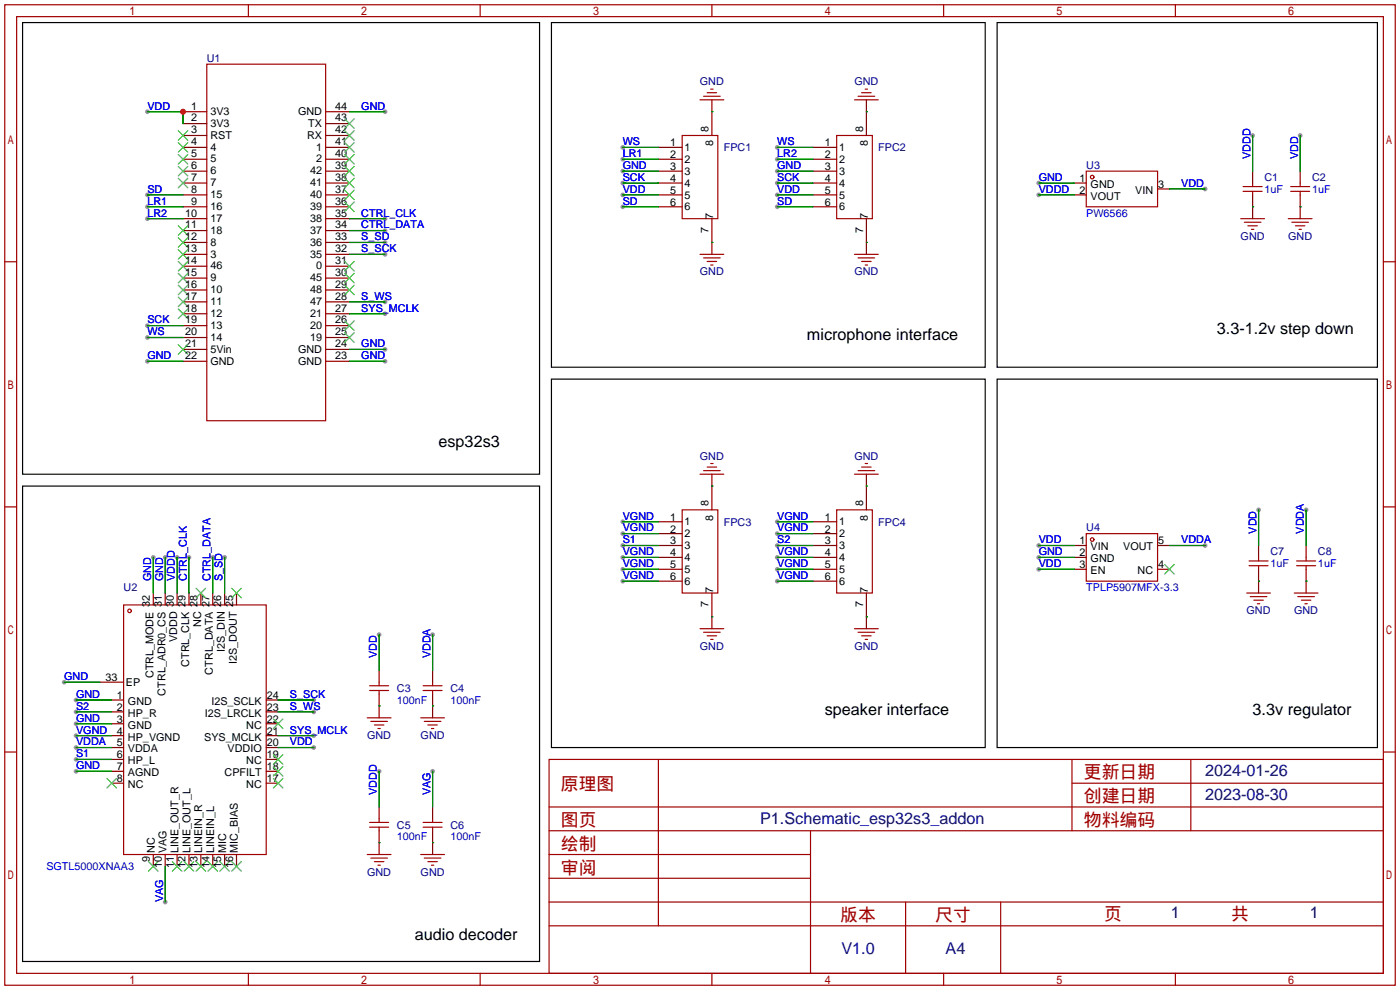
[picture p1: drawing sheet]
<svg xmlns="http://www.w3.org/2000/svg" width="299mm" height="212mm" viewBox="0 0 299 212" stroke-linecap="round" stroke-linejoin="round" font-family="sans-serif">
<g fill="#999">
<circle cx="133.1" cy="31.5" r=".51"/>
<circle cx="133.1" cy="36.6" r=".51"/>
<circle cx="133.1" cy="39.1" r=".51"/>
<circle cx="133.1" cy="41.7" r=".51"/>
<circle cx="133.1" cy="44.2" r=".51"/>
<circle cx="133.1" cy="34" r=".51"/>
<circle cx="166.1" cy="34" r=".51"/>
<circle cx="166.1" cy="31.5" r=".51"/>
<circle cx="166.1" cy="36.6" r=".51"/>
<circle cx="166.1" cy="39.1" r=".51"/>
<circle cx="166.1" cy="41.7" r=".51"/>
<circle cx="166.1" cy="44.2" r=".51"/>
<circle cx="31.5" cy="23.9" r=".51"/>
<circle cx="133.1" cy="116.6" r=".51"/>
<circle cx="166.1" cy="116.6" r=".51"/>
<circle cx="133.1" cy="111.5" r=".51"/>
<circle cx="31.5" cy="41.7" r=".51"/>
<circle cx="31.5" cy="44.2" r=".51"/>
<circle cx="31.5" cy="46.7" r=".51"/>
<circle cx="82.3" cy="77.2" r=".51"/>
<circle cx="82.3" cy="74.7" r=".51"/>
<circle cx="31.5" cy="77.2" r=".51"/>
<circle cx="82.3" cy="23.9" r=".51"/>
<circle cx="257.6" cy="40.4" r=".51"/>
<circle cx="222" cy="41.7" r=".51"/>
<circle cx="222" cy="39.1" r=".51"/>
<circle cx="267.7" cy="29" r=".51"/>
<circle cx="277.9" cy="29" r=".51"/>
<circle cx="67.1" cy="159.8" r=".51"/>
<circle cx="16.3" cy="159.8" r=".51"/>
<circle cx="37.8" cy="119.1" r=".51"/>
<circle cx="32.8" cy="119.1" r=".51"/>
<circle cx="35.3" cy="119.1" r=".51"/>
<circle cx="16.3" cy="164.8" r=".51"/>
<circle cx="16.3" cy="154.7" r=".51"/>
<circle cx="16.3" cy="149.6" r=".51"/>
<circle cx="13.7" cy="145.8" r=".51"/>
<circle cx="67.1" cy="152.1" r=".51"/>
<circle cx="67.1" cy="149.6" r=".51"/>
<circle cx="48" cy="119.1" r=".51"/>
<circle cx="40.4" cy="119.1" r=".51"/>
<circle cx="45.5" cy="119.1" r=".51"/>
<circle cx="16.3" cy="162.3" r=".51"/>
<circle cx="16.3" cy="152.1" r=".51"/>
<circle cx="16.3" cy="157.2" r=".51"/>
<circle cx="35.3" cy="192.8" r=".51"/>
<circle cx="67.1" cy="157.2" r=".51"/>
<circle cx="81" cy="135.6" r=".51"/>
<circle cx="92.5" cy="135.6" r=".51"/>
<circle cx="81" cy="164.8" r=".51"/>
<circle cx="92.5" cy="164.8" r=".51"/>
<circle cx="133.1" cy="114" r=".51"/>
<circle cx="133.1" cy="119.1" r=".51"/>
<circle cx="133.1" cy="121.7" r=".51"/>
<circle cx="133.1" cy="124.2" r=".51"/>
<circle cx="166.1" cy="111.5" r=".51"/>
<circle cx="166.1" cy="114" r=".51"/>
<circle cx="166.1" cy="119.1" r=".51"/>
<circle cx="166.1" cy="121.7" r=".51"/>
<circle cx="166.1" cy="124.2" r=".51"/>
<circle cx="82.3" cy="64.5" r=".51"/>
<circle cx="82.3" cy="67.1" r=".51"/>
<circle cx="82.3" cy="54.4" r=".51"/>
<circle cx="82.3" cy="51.8" r=".51"/>
<circle cx="82.3" cy="49.3" r=".51"/>
<circle cx="82.3" cy="46.7" r=".51"/>
<circle cx="222" cy="116.6" r=".51"/>
<circle cx="222" cy="119.1" r=".51"/>
<circle cx="222" cy="121.7" r=".51"/>
<circle cx="257.6" cy="116.6" r=".51"/>
<circle cx="269" cy="109" r=".51"/>
<circle cx="279.1" cy="109" r=".51"/>
<circle cx="31.5" cy="69.6" r=".51"/>
<circle cx="31.5" cy="72.1" r=".51"/>
</g>
<g fill="none" stroke="#a10000" stroke-width=".25">
<path d="M1 1h297.2v209.6h-297.2zM3.6 3.6h292.1v204.4h-292.1zM44.2 13.7h25.4v76.2h-25.4zM53.1 1v2.6M102.6 1v2.6M151.1 19.8h2.1M151.9 19.1h.5M152.1 1v2.6M184.1 19.8h2.1M184.9 19.1h.5M201.7 1v2.6M251.2 1v2.6"/>
<path d="M145.8 29h7.6v17.7h-7.6zM149.6 21.3h5.1M150.4 20.6h3.5M178.8 29h7.6v17.7h-7.6zM182.6 21.3h5.1M183.4 20.6h3.5M232.2 36.6h15.2v7.6h-15.2zM265.7 39.9h4M267.7 39.1v.8M275.8 39.9h4.1M277.9 39.1v.8M1 55.9h2.6"/>
<path d="M149.6 54.4h5.1M150.4 55.1h3.5M151.1 55.9h2.1M151.9 56.6h.5M182.6 54.4h5.1M183.4 55.1h3.5M184.1 55.9h2.1M184.9 56.6h.5M265.2 46.7h5.1M265.7 40.9h4M265.9 47.5h3.6M266.7 48.3h2"/>
<path d="M267.5 49h.5M267.7 40.9v.8M275.3 46.7h5.1M275.8 40.9h4.1M276.1 47.5h3.6M276.9 48.3h2M277.6 49h.5M277.9 40.9v.8M295.7 55.9h2.5M151.1 99.8h2.1M151.9 99.1h.5M184.1 99.8h2.1"/>
<path d="M184.9 99.1h.5M1 108.3h2.6M145.8 109h7.6v17.7h-7.6zM149.6 101.3h5.1M150.4 100.6h3.5M178.8 109h7.6v17.7h-7.6zM182.6 101.3h5.1M183.4 100.6h3.5M232.2 114h15.2v10.2h-15.2zM267 119.9h4M269 119.1v.8M277.1 119.9h4.1"/>
<path d="M279.1 119.1v.8M295.7 108.3h2.5M26.4 129.3h30.5v53.3h-30.5zM149.6 134.4h5.1M150.4 135.1h3.5M151.1 135.9h2.1M151.9 136.7h.5M182.6 134.4h5.1M183.4 135.1h3.5M184.1 135.9h2.1M184.9 136.7h.5M266.4 126.7h5.1"/>
<path d="M267 120.9h4M267.2 127.5h3.6M268 128.3h2M268.7 129h.5M269 120.9v.8M276.6 126.7h5.1M277.1 120.9h4.1M277.4 127.5h3.5M278.1 128.3h2.1M278.9 129h.5M279.1 120.9v.8M78.5 153.4h5.1"/>
<path d="M79 147.6h4.1M79 146.6h4.1M79.2 154.2h3.6M80 154.9h2M80.8 155.7h.5M81 145.8v.8M81 147.6v.7M89.9 153.4h5.1M90.4 147.6h4.1M90.4 146.6h4.1M90.7 154.2h3.5M91.4 154.9h2.1"/>
<path d="M92.2 155.7h.5M92.5 145.8v.8M92.5 147.6v.7M1 160.7h2.6M79 176.8h4.1M79 175.8h4.1M81 175v.8M81 176.8v.7M90.4 176.8h4.1M90.4 175.8h4.1M92.5 175v.8M92.5 176.8v.7"/>
<path d="M117.3 162.3h178.4v45.7h-178.4zM117.3 177.5h178.4M117.3 172.5h178.4M140.7 162.3v35.6M173.2 177.5v30.5M229.1 162.3v15.2M229.1 167.4h66.6M254.5 162.3v15.2M295.7 160.7h2.5M78.5 182.6h5.1M79.2 183.4h3.6M80 184.2h2"/>
<path d="M80.8 184.9h.5M89.9 182.6h5.1M90.7 183.4h3.5M91.4 184.2h2.1M92.2 184.9h.5M117.3 182.6h55.9M117.3 197.9h178.4M117.3 192.8h178.4M117.3 187.7h55.9M193.5 192.8v15.2M213.9 192.8v15.2M53.1 208v2.6"/>
<path d="M102.6 208v2.6M152.1 208v2.6M201.7 208v2.6M251.2 208v2.6"/>
<circle cx="233.4" cy="37.8" r=".38"/>
<circle cx="233.4" cy="115.3" r=".38"/>
<circle cx="27.7" cy="130.6" r=".38"/>
</g>
<g fill="none" stroke="#870000" stroke-width=".25">
<path d="M39.1 23.9h5.1M39.1 26.4h5.1M39.1 29h5.1M39.1 31.5h5.1M39.1 34h5.1M39.1 36.6h5.1M39.1 39.1h5.1M69.6 23.9h5.1M69.6 26.4h5.1M69.6 29h5.1M69.6 31.5h5.1M69.6 34h5.1"/>
<path d="M69.6 36.6h5.1M69.6 39.1h5.1M140.7 31.5h5.1M140.7 34h5.1M140.7 36.6h5.1M140.7 39.1h5.1M152.1 21.3v7.7M173.7 31.5h5.1M173.7 34h5.1M173.7 36.6h5.1M173.7 39.1h5.1M185.2 21.3v7.7"/>
<path d="M229.6 39.1h2.6M267.7 36.6v2.5M277.9 36.6v2.5M39.1 41.7h5.1M39.1 44.2h5.1M39.1 46.7h5.1M39.1 49.3h5.1M39.1 51.8h5.1M39.1 54.4h5.1M39.1 56.9h5.1M39.1 59.4h5.1M69.6 41.7h5.1"/>
<path d="M69.6 44.2h5.1M69.6 46.7h5.1M69.6 49.3h5.1M69.6 51.8h5.1M69.6 54.4h5.1M69.6 56.9h5.1M69.6 59.4h5.1M140.7 41.7h5.1M140.7 44.2h5.1M152.1 46.7v7.7M173.7 41.7h5.1M173.7 44.2h5.1"/>
<path d="M185.2 46.7v7.7M229.6 41.7h2.6M247.4 40.4h2.5M267.7 41.7v5M277.9 41.7v5M39.1 62h5.1M39.1 64.5h5.1M39.1 67.1h5.1M39.1 69.6h5.1M39.1 72.1h5.1M39.1 74.7h5.1M39.1 77.2h5.1"/>
<path d="M69.6 62h5.1M69.6 64.5h5.1M69.6 67.1h5.1M69.6 69.6h5.1M69.6 72.1h5.1M69.6 74.7h5.1M69.6 77.2h5.1M140.7 111.5h5.1M140.7 114h5.1M140.7 116.6h5.1M140.7 119.1h5.1M152.1 101.3v7.7"/>
<path d="M173.7 111.5h5.1M173.7 114h5.1M173.7 116.6h5.1M173.7 119.1h5.1M185.2 101.3v7.7M229.6 116.6h2.6M229.6 119.1h2.6M247.4 116.6h2.5M269 116.6v2.5M279.1 116.6v2.5M32.8 126.7v2.6M35.3 126.7v2.6"/>
<path d="M37.8 126.7v2.6M40.4 126.7v2.6M42.9 126.7v2.6M45.5 126.7v2.6M48 126.7v2.6M50.5 126.7v2.6M140.7 121.7h5.1M140.7 124.2h5.1M152.1 126.7v7.7M173.7 121.7h5.1M173.7 124.2h5.1M185.2 126.7v7.7"/>
<path d="M229.6 121.7h2.6M247.4 121.7h2.5M269 121.7v5M279.1 121.7v5M21.3 145.8h5.1M23.9 149.6h2.5M23.9 152.1h2.5M23.9 154.7h2.5M23.9 157.2h2.5M23.9 159.8h2.5M56.9 149.6h2.5M56.9 152.1h2.5"/>
<path d="M56.9 154.7h2.5M56.9 157.2h2.5M56.9 159.8h2.5M81 143.3v2.5M81 148.3v5.1M92.5 143.3v2.5M92.5 148.3v5.1M23.9 162.3h2.5M23.9 164.8h2.5M23.9 167.4h2.5M56.9 162.3h2.5M56.9 164.8h2.5"/>
<path d="M56.9 167.4h2.5M81 172.5v2.5M81 177.5v5.1M92.5 172.5v2.5M92.5 177.5v5.1M32.8 182.6v2.6M35.3 182.6v2.6M37.8 182.6v2.6M40.4 182.6v2.6M42.9 182.6v2.6M45.5 182.6v2.6M48 182.6v2.6"/>
<path d="M50.5 182.6v2.6"/>
</g>
<g fill="none" stroke="#3c3" stroke-width=".25">
<path d="M38.1 27.9l2 2.1M38.1 30.5l2 2M38.1 33l2 2.1M38.1 35.6l2 2M38.1 38.1l2 2M40.1 27.9l-2 2.1M40.1 30.5l-2 2M40.1 33l-2 2.1M40.1 35.6l-2 2M40.1 38.1l-2 2M73.7 38.1l2 2M73.7 35.6l2 2"/>
<path d="M73.7 33l2 2.1M73.7 30.5l2 2M73.7 27.9l2 2.1M73.7 25.4l2 2M75.7 25.4l-2 2M75.7 30.5l-2 2M75.7 38.1l-2 2M75.7 35.6l-2 2M75.7 33l-2 2.1M75.7 27.9l-2 2.1M38.1 48.3l2 2M38.1 50.8l2 2"/>
<path d="M38.1 53.3l2 2.1M38.1 55.9l2 2M38.1 58.4l2 2.1M40.1 48.3l-2 2M40.1 50.8l-2 2M40.1 53.3l-2 2.1M40.1 55.9l-2 2M40.1 58.4l-2 2.1M73.7 58.4l2 2.1M73.7 55.9l2 2M73.7 43.2l2 2M73.7 40.6l2 2.1"/>
<path d="M75.7 58.4l-2 2.1M75.7 55.9l-2 2M75.7 43.2l-2 2M75.7 40.6l-2 2.1M38.1 61l2 2M38.1 63.5l2 2M38.1 66l2 2.1M38.1 73.7l2 2M40.1 61l-2 2M40.1 63.5l-2 2M40.1 66l-2 2.1M40.1 73.7l-2 2"/>
<path d="M73.7 71.1l2 2.1M73.7 68.6l2 2M73.7 61l2 2M75.7 71.1l-2 2.1M75.7 68.6l-2 2M75.7 61l-2 2M41.9 125.7l2 2.1M43.9 125.7l-2 2.1M49.5 125.7l2.1 2.1M51.6 125.7l-2.1 2.1M248.9 120.6l2.1 2.1M251 120.6l-2.1 2.1"/>
<path d="M58.4 153.7l2.1 2M60.5 153.7l-2.1 2M22.9 166.4l2 2M24.9 166.4l-2 2M58.4 166.4l2.1 2M58.4 163.8l2.1 2.1M58.4 161.3l2.1 2M60.5 166.4l-2.1 2M60.5 163.8l-2.1 2.1M60.5 161.3l-2.1 2M31.7 184.2l2.1 2M33.8 184.2l-2.1 2"/>
<path d="M36.8 184.2l2.1 2M38.9 184.2l-2.1 2M39.4 184.2l2 2M41.4 184.2l-2 2M41.9 184.2l2 2M43.9 184.2l-2 2M44.4 184.2l2.1 2M46.5 184.2l-2.1 2M47 184.2l2 2M49 184.2l-2 2M49.5 184.2l2.1 2M51.6 184.2l-2.1 2"/>
</g>
<path d="M4.8 4.8h110.5v96.5h-110.5zM117.9 4.8h92.7v73.7h-92.7zM213.1 4.8h81.3v73.7h-81.3zM117.9 81h92.7v78.8h-92.7zM213.1 81h81.3v78.8h-81.3zM4.8 103.9h110.5v101.6h-110.5z" fill="none" stroke="#000" stroke-width=".25"/>
<g fill="none" stroke="#008700" stroke-width=".25">
<path d="M31.5 23.9h7.6v2.5M74.7 23.9h7.6M133.1 31.5h7.6M133.1 36.6h7.6M133.1 39.1h7.6M133.1 34h7.6M152.1 23.9h.1M166.1 31.5h7.6M166.1 36.6h7.6M166.1 39.1h7.6M166.1 34h7.6M185.2 23.9h.1"/>
<path d="M222 39.1h7.6M267.7 29v7.6M277.9 29v7.6M31.5 41.7h7.6M31.5 44.2h7.6M31.5 46.7h7.6M74.7 46.7h7.6M74.7 54.4h7.6M74.7 51.8h7.6M74.7 49.3h7.6M133.1 41.7h7.6M133.1 44.2h7.6"/>
<path d="M152.1 51.8h.1M166.1 41.7h7.6M166.1 44.2h7.6M185.2 51.8h.1M222 41.7h7.6M249.9 40.4h7.7M267.7 44.2h.1M277.9 44.2h.1M31.5 77.2h7.6M31.5 69.6h7.6M31.5 72.1h7.6M74.7 77.2h7.6"/>
<path d="M74.7 74.7h7.6M74.7 64.5h7.6M74.7 67.1h7.6M32.8 119.1v7.6M35.3 119.1v7.6M37.8 119.1v7.6M40.4 119.1v7.6M45.5 119.1v7.6M48 119.1v7.6M133.1 116.6h7.6M133.1 111.5h7.6M133.1 114h7.6"/>
<path d="M133.1 119.1h7.6M152.1 103.9h.1M166.1 116.6h7.6M166.1 111.5h7.6M166.1 114h7.6M166.1 119.1h7.6M185.2 103.9h.1M222 116.6h7.6M222 119.1h7.6M249.9 116.6h7.7M269 109v7.6M279.1 109v7.6"/>
<path d="M81 135.6v7.7M92.5 135.6v7.7M133.1 121.7h7.6M133.1 124.2h7.6M152.1 131.8h.1M166.1 121.7h7.6M166.1 124.2h7.6M185.2 131.8h.1M222 121.7h7.6M269 124.2h.1M279.1 124.2h.1M13.7 145.8h7.6"/>
<path d="M16.3 159.8h7.6M16.3 154.7h7.6M16.3 149.6h7.6M16.3 152.1h7.6M16.3 157.2h7.6M59.4 159.8h7.7M59.4 149.6h7.7M59.4 152.1h7.7M59.4 157.2h7.7M81 150.9h.1M92.5 150.9h.1M16.3 164.8h7.6"/>
<path d="M16.3 162.3h7.6M81 164.8v7.7M92.5 164.8v7.7M35.3 185.2v7.6M81 180.1h.1M92.5 180.1h.1"/>
</g>
<circle cx="39.1" cy="23.9" r=".63" fill="#c00"/>
<g font-size="3.8" fill="#a00000">
<text x="231.6" y="166.4">更新日期</text>
<text x="119.9" y="168.9">原理图</text>
<text x="231.6" y="171.5">创建日期</text>
<text x="119.9" y="176.5">图页</text>
<text x="231.6" y="176.5">物料编码</text>
<text x="119.9" y="181.6">绘制</text>
<text x="119.9" y="186.7">审阅</text>
<text x="179.6" y="196.9">版本</text>
<text x="199.9" y="196.9">尺寸</text>
<text x="236" y="196.6">页</text>
<text x="263.1" y="196.6">共</text>
</g>
<g font-size="3.5">
<text x="260.1" y="71.4">3.3-1.2v step down</text>
<text x="172.5" y="72.7">microphone interface</text>
<text x="93.7" y="95.6">esp32s3</text>
<text x="176.3" y="152.7">speaker interface</text>
<text x="267.7" y="152.7">3.3v regulator</text>
<text x="88.6" y="201">audio decoder</text>
</g>
<g font-size="3.5" fill="#000080">
<text x="257.6" y="165.9">2024-01-26</text>
<text x="257.6" y="171">2023-08-30</text>
<text x="162.5" y="176">P1.Schematic_esp32s3_addon</text>
<text x="250.2" y="196.1">1</text>
<text x="280" y="196.1">1</text>
<text x="179.8" y="204">V1.0</text>
<text x="202.1" y="204">A4</text>
</g>
<g font-size="2.3" fill="#000080">
<text x="44.2" y="13.3">U1</text>
<text x="149.6" y="18.2">GND</text>
<text x="182.6" y="18.2">GND</text>
<text x="154.7" y="32.3">FPC1</text>
<text x="187.7" y="32.3">FPC2</text>
<text x="232.2" y="36.1">U3</text>
<text x="270.3" y="38.7">C1</text>
<text x="280.4" y="38.7">C2</text>
<text x="265.2" y="51.2">GND</text>
<text x="275.3" y="51.2">GND</text>
<text x="149.6" y="58.9">GND</text>
<text x="182.6" y="58.9">GND</text>
<text x="149.6" y="98.2">GND</text>
<text x="182.6" y="98.2">GND</text>
<text x="154.7" y="112.3">FPC3</text>
<text x="187.7" y="112.3">FPC4</text>
<text x="232.2" y="113.6">U4</text>
<text x="271.5" y="118.7">C7</text>
<text x="281.7" y="118.7">C8</text>
<text x="26.4" y="126.3">U2</text>
<text x="266.4" y="131.2">GND</text>
<text x="276.6" y="131.2">GND</text>
<text x="149.6" y="138.9">GND</text>
<text x="182.6" y="138.9">GND</text>
<text x="84.8" y="147.9">C3</text>
<text x="96.3" y="147.9">C4</text>
<text x="78.5" y="157.9">GND</text>
<text x="89.9" y="157.9">GND</text>
<text x="84.8" y="177.1">C5</text>
<text x="96.3" y="177.1">C6</text>
<text x="78.5" y="187.1">GND</text>
<text x="89.9" y="187.1">GND</text>
</g>
<g font-size="2.3" fill="#00f">
<text x="31.5" y="23.4">VDD</text>
<text x="77.2" y="23.4">GND</text>
<text x="133.1" y="31">WS</text>
<text x="133.1" y="33.6">LR1</text>
<text x="166.1" y="33.6">LR2</text>
<text x="166.1" y="31">WS</text>
<text x="267.3" y="34" transform="rotate(-90 267.3 34)">VDDD</text>
<text x="277.4" y="34" transform="rotate(-90 277.4 34)">VDD</text>
<text x="31.5" y="41.2">SD</text>
<text x="133.1" y="36.1">GND</text>
<text x="133.1" y="38.7">SCK</text>
<text x="133.1" y="41.2">VDD</text>
<text x="166.1" y="36.1">GND</text>
<text x="166.1" y="38.7">SCK</text>
<text x="166.1" y="41.2">VDD</text>
<text x="222" y="41.2">VDDD</text>
<text x="222" y="38.7">GND</text>
<text x="252.5" y="39.9">VDD</text>
<text x="270.3" y="41.2">1uF</text>
<text x="280.4" y="41.2">1uF</text>
<text x="31.5" y="43.7">LR1</text>
<text x="31.5" y="46.3">LR2</text>
<text x="77.2" y="46.3">CTRL_CLK</text>
<text x="133.1" y="43.7">SD</text>
<text x="166.1" y="43.7">SD</text>
<text x="232.2" y="46.3">PW6566</text>
<text x="77.2" y="53.9">S_SCK</text>
<text x="77.2" y="51.4">S_SD</text>
<text x="77.2" y="48.8">CTRL_DATA</text>
<text x="77.2" y="64.1">S_WS</text>
<text x="31.5" y="69.1">SCK</text>
<text x="31.5" y="71.7">WS</text>
<text x="77.2" y="66.6">SYS_MCLK</text>
<text x="31.5" y="76.8">GND</text>
<text x="77.2" y="76.8">GND</text>
<text x="77.2" y="74.2">GND</text>
<text x="133.1" y="111">VGND</text>
<text x="133.1" y="113.6">VGND</text>
<text x="166.1" y="111">VGND</text>
<text x="166.1" y="113.6">VGND</text>
<text x="133.1" y="116.1">S1</text>
<text x="133.1" y="118.7">VGND</text>
<text x="166.1" y="116.1">S2</text>
<text x="166.1" y="118.7">VGND</text>
<text x="222" y="116.1">VDD</text>
<text x="222" y="118.7">GND</text>
<text x="252.5" y="116.1">VDDA</text>
<text x="268.5" y="114" transform="rotate(-90 268.5 114)">VDD</text>
<text x="278.7" y="114" transform="rotate(-90 278.7 114)">VDDA</text>
<text x="32.3" y="124.2" transform="rotate(-90 32.3 124.2)">GND</text>
<text x="34.8" y="124.2" transform="rotate(-90 34.8 124.2)">GND</text>
<text x="37.4" y="124.2" transform="rotate(-90 37.4 124.2)">VDDD</text>
<text x="39.9" y="124.2" transform="rotate(-90 39.9 124.2)">CTRL_CLK</text>
<text x="45" y="124.2" transform="rotate(-90 45 124.2)">CTRL_DATA</text>
<text x="47.5" y="124.2" transform="rotate(-90 47.5 124.2)">S_SD</text>
<text x="133.1" y="121.2">VGND</text>
<text x="133.1" y="123.7">VGND</text>
<text x="166.1" y="121.2">VGND</text>
<text x="166.1" y="123.7">VGND</text>
<text x="222" y="121.2">VDD</text>
<text x="271.5" y="121.2">1uF</text>
<text x="281.7" y="121.2">1uF</text>
<text x="232.2" y="126.3">TPLP5907MFX-3.3</text>
<text x="80.6" y="140.7" transform="rotate(-90 80.6 140.7)">VDD</text>
<text x="92" y="140.7" transform="rotate(-90 92 140.7)">VDDA</text>
<text x="13.7" y="145.3">GND</text>
<text x="16.3" y="149.1">GND</text>
<text x="62" y="149.1">S_SCK</text>
<text x="16.3" y="154.2">GND</text>
<text x="16.3" y="151.7">S2</text>
<text x="62" y="151.7">S_WS</text>
<text x="84.8" y="150.4">100nF</text>
<text x="96.3" y="150.4">100nF</text>
<text x="16.3" y="159.3">VDDA</text>
<text x="16.3" y="161.8">S1</text>
<text x="16.3" y="156.8">VGND</text>
<text x="62" y="159.3">VDD</text>
<text x="62" y="156.8">SYS_MCLK</text>
<text x="16.3" y="164.4">GND</text>
<text x="80.6" y="169.9" transform="rotate(-90 80.6 169.9)">VDDD</text>
<text x="92" y="169.9" transform="rotate(-90 92 169.9)">VAG</text>
<text x="84.8" y="179.6">100nF</text>
<text x="96.3" y="179.6">100nF</text>
<text x="9.9" y="186">SGTL5000XNAA3</text>
<text x="34.8" y="192.8" transform="rotate(-90 34.8 192.8)">VAG</text>
</g>
<g font-size="2.3">
<text x="40.9" y="23.4">1</text>
<text x="71.6" y="23.4">44</text>
<text x="40.9" y="26">2</text>
<text x="40.9" y="28.5">3</text>
<text x="45" y="24.6">3V3</text>
<text x="45" y="27.1">3V3</text>
<text x="45" y="29.6">RST</text>
<text x="63.7" y="24.6">GND</text>
<text x="65.6" y="29.6">RX</text>
<text x="65.9" y="27.1">TX</text>
<text x="71.6" y="28.5">42</text>
<text x="71.6" y="26">43</text>
<text x="151.4" y="28.2" transform="rotate(-90 151.4 28.2)">8</text>
<text x="184.4" y="28.2" transform="rotate(-90 184.4 28.2)">8</text>
<text x="40.9" y="31">4</text>
<text x="40.9" y="33.6">5</text>
<text x="45" y="32.2">4</text>
<text x="45" y="34.7">5</text>
<text x="67.5" y="34.7">2</text>
<text x="67.5" y="32.2">1</text>
<text x="71.6" y="33.6">40</text>
<text x="71.6" y="31">41</text>
<text x="143.2" y="31.3">1</text>
<text x="143.2" y="33.8">2</text>
<text x="146.3" y="32.3">1</text>
<text x="146.3" y="34.8">2</text>
<text x="152.4" y="31.2" transform="rotate(-90 152.4 31.2)">8</text>
<text x="176.3" y="31.3">1</text>
<text x="176.3" y="33.8">2</text>
<text x="179.3" y="32.3">1</text>
<text x="179.3" y="34.8">2</text>
<text x="185.5" y="31.2" transform="rotate(-90 185.5 31.2)">8</text>
<text x="40.9" y="36.1">6</text>
<text x="40.9" y="38.7">7</text>
<text x="40.9" y="41.2">8</text>
<text x="45" y="37.3">6</text>
<text x="45" y="39.8">7</text>
<text x="66.3" y="39.8">41</text>
<text x="66.3" y="37.3">42</text>
<text x="71.6" y="41.2">37</text>
<text x="71.6" y="38.7">38</text>
<text x="71.6" y="36.1">39</text>
<text x="143.2" y="36.3">3</text>
<text x="143.2" y="38.9">4</text>
<text x="143.2" y="41.4">5</text>
<text x="146.3" y="37.4">3</text>
<text x="146.3" y="39.9">4</text>
<text x="176.3" y="36.3">3</text>
<text x="176.3" y="38.9">4</text>
<text x="176.3" y="41.4">5</text>
<text x="179.3" y="37.4">3</text>
<text x="179.3" y="39.9">4</text>
<text x="230.7" y="38.9">1</text>
<text x="230.7" y="41.4">2</text>
<text x="233.1" y="40.2">GND</text>
<text x="242.6" y="41.4">VIN</text>
<text x="247.5" y="40.2">3</text>
<text x="39.6" y="46.3">10</text>
<text x="40.9" y="43.7">9</text>
<text x="45" y="42.3">15</text>
<text x="45" y="44.9">16</text>
<text x="45" y="47.4">17</text>
<text x="66.3" y="47.4">38</text>
<text x="66.3" y="44.9">39</text>
<text x="66.3" y="42.3">40</text>
<text x="71.6" y="46.3">35</text>
<text x="71.6" y="43.7">36</text>
<text x="143.2" y="44">6</text>
<text x="146.3" y="42.4">5</text>
<text x="146.3" y="45">6</text>
<text x="152.4" y="46.7" transform="rotate(-90 152.4 46.7)">7</text>
<text x="176.3" y="44">6</text>
<text x="179.3" y="42.4">5</text>
<text x="179.3" y="45">6</text>
<text x="185.5" y="46.7" transform="rotate(-90 185.5 46.7)">7</text>
<text x="233.1" y="42.7">VOUT</text>
<text x="39.6" y="48.8">11</text>
<text x="39.6" y="51.4">12</text>
<text x="39.6" y="53.9">13</text>
<text x="45" y="50">18</text>
<text x="45" y="52.5">8</text>
<text x="66.3" y="52.5">36</text>
<text x="66.3" y="50">37</text>
<text x="71.6" y="53.9">32</text>
<text x="71.6" y="51.4">33</text>
<text x="71.6" y="48.8">34</text>
<text x="151.4" y="49.8" transform="rotate(-90 151.4 49.8)">7</text>
<text x="184.4" y="49.8" transform="rotate(-90 184.4 49.8)">7</text>
<text x="39.6" y="56.4">14</text>
<text x="39.6" y="59">15</text>
<text x="45" y="55">3</text>
<text x="45" y="57.6">46</text>
<text x="66.3" y="55">35</text>
<text x="67.5" y="57.6">0</text>
<text x="71.6" y="59">30</text>
<text x="71.6" y="56.4">31</text>
<text x="39.6" y="61.5">16</text>
<text x="39.6" y="64.1">17</text>
<text x="45" y="60.1">9</text>
<text x="45" y="62.7">10</text>
<text x="45" y="65.2">11</text>
<text x="66.3" y="65.2">47</text>
<text x="66.3" y="62.7">48</text>
<text x="66.3" y="60.1">45</text>
<text x="71.6" y="64.1">28</text>
<text x="71.6" y="61.5">29</text>
<text x="39.6" y="66.6">18</text>
<text x="39.6" y="69.1">19</text>
<text x="39.6" y="71.7">20</text>
<text x="45" y="67.7">12</text>
<text x="45" y="70.3">13</text>
<text x="66.3" y="70.3">20</text>
<text x="66.3" y="67.7">21</text>
<text x="71.6" y="71.7">25</text>
<text x="71.6" y="69.1">26</text>
<text x="71.6" y="66.6">27</text>
<text x="39.6" y="74.2">21</text>
<text x="39.6" y="76.8">22</text>
<text x="45" y="72.8">14</text>
<text x="45" y="75.4">5Vin</text>
<text x="45" y="77.9">GND</text>
<text x="63.7" y="77.9">GND</text>
<text x="63.7" y="75.4">GND</text>
<text x="66.3" y="72.8">19</text>
<text x="71.6" y="76.8">23</text>
<text x="71.6" y="74.2">24</text>
<text x="143.2" y="111.3">1</text>
<text x="143.2" y="113.8">2</text>
<text x="146.3" y="112.3">1</text>
<text x="151.4" y="108.2" transform="rotate(-90 151.4 108.2)">8</text>
<text x="152.4" y="111.2" transform="rotate(-90 152.4 111.2)">8</text>
<text x="176.3" y="111.3">1</text>
<text x="176.3" y="113.8">2</text>
<text x="179.3" y="112.3">1</text>
<text x="184.4" y="108.2" transform="rotate(-90 184.4 108.2)">8</text>
<text x="185.5" y="111.2" transform="rotate(-90 185.5 111.2)">8</text>
<text x="143.2" y="116.4">3</text>
<text x="143.2" y="118.9">4</text>
<text x="146.3" y="114.8">2</text>
<text x="146.3" y="117.4">3</text>
<text x="146.3" y="119.9">4</text>
<text x="176.3" y="116.4">3</text>
<text x="176.3" y="118.9">4</text>
<text x="179.3" y="114.8">2</text>
<text x="179.3" y="117.4">3</text>
<text x="179.3" y="119.9">4</text>
<text x="230.7" y="116.4">1</text>
<text x="230.7" y="118.9">2</text>
<text x="233.1" y="117.6">VIN</text>
<text x="240" y="117.6">VOUT</text>
<text x="247.5" y="116.4">5</text>
<text x="143.2" y="121.4">5</text>
<text x="143.2" y="124">6</text>
<text x="146.3" y="122.5">5</text>
<text x="146.3" y="125">6</text>
<text x="176.3" y="121.4">5</text>
<text x="176.3" y="124">6</text>
<text x="179.3" y="122.5">5</text>
<text x="179.3" y="125">6</text>
<text x="230.7" y="121.4">3</text>
<text x="233.1" y="120.2">GND</text>
<text x="233.1" y="122.7">EN</text>
<text x="243.1" y="122.7">NC</text>
<text x="247.5" y="121.4">4</text>
<text x="32" y="129.6" transform="rotate(-90 32 129.6)">32</text>
<text x="34.6" y="129.6" transform="rotate(-90 34.6 129.6)">31</text>
<text x="37.1" y="129.6" transform="rotate(-90 37.1 129.6)">30</text>
<text x="39.7" y="129.6" transform="rotate(-90 39.7 129.6)">29</text>
<text x="42.2" y="129.6" transform="rotate(-90 42.2 129.6)">28</text>
<text x="44.7" y="129.6" transform="rotate(-90 44.7 129.6)">27</text>
<text x="47.3" y="129.6" transform="rotate(-90 47.3 129.6)">26</text>
<text x="49.8" y="129.6" transform="rotate(-90 49.8 129.6)">25</text>
<text x="151.4" y="129.8" transform="rotate(-90 151.4 129.8)">7</text>
<text x="152.4" y="126.7" transform="rotate(-90 152.4 126.7)">7</text>
<text x="184.4" y="129.8" transform="rotate(-90 184.4 129.8)">7</text>
<text x="185.5" y="126.7" transform="rotate(-90 185.5 126.7)">7</text>
<text x="37.9" y="137.3" transform="rotate(-90 37.9 137.3)">VDDD</text>
<text x="43" y="134" transform="rotate(-90 43 134)">NC</text>
<text x="40.4" y="142.5" transform="rotate(-90 40.4 142.5)">CTRL_CLK</text>
<text x="48.1" y="139.4" transform="rotate(-90 48.1 139.4)">I2S_DIN</text>
<text x="50.6" y="142" transform="rotate(-90 50.6 142)">I2S_DOUT</text>
<text x="22.6" y="145.6">33</text>
<text x="25" y="149.4">1</text>
<text x="26.9" y="146.6">EP</text>
<text x="32.8" y="145" transform="rotate(-90 32.8 145)">CTRL_MODE</text>
<text x="35.4" y="148.7" transform="rotate(-90 35.4 148.7)">CTRL_ADR0_CS</text>
<text x="45.5" y="144.2" transform="rotate(-90 45.5 144.2)">CTRL_DATA</text>
<text x="57" y="149.4">24</text>
<text x="25" y="151.9">2</text>
<text x="25" y="154.5">3</text>
<text x="27.4" y="150.6">GND</text>
<text x="27.4" y="153.2">HP_R</text>
<text x="27.4" y="155.7">GND</text>
<text x="43.8" y="153.2">I2S_LRCLK</text>
<text x="45.2" y="150.6">I2S_SCLK</text>
<text x="52.6" y="155.7">NC</text>
<text x="57" y="154.5">22</text>
<text x="57" y="151.9">23</text>
<text x="25" y="157">4</text>
<text x="25" y="159.5">5</text>
<text x="27.4" y="158.3">HP_VGND</text>
<text x="27.4" y="160.8">VDDA</text>
<text x="43.6" y="158.3">SYS_MCLK</text>
<text x="48.6" y="160.8">VDDIO</text>
<text x="57" y="159.5">20</text>
<text x="57" y="157">21</text>
<text x="25" y="162.1">6</text>
<text x="25" y="164.6">7</text>
<text x="25" y="167.2">8</text>
<text x="27.4" y="163.3">HP_L</text>
<text x="27.4" y="165.9">AGND</text>
<text x="48" y="165.9">CPFILT</text>
<text x="52.6" y="163.3">NC</text>
<text x="57" y="167.2">17</text>
<text x="57" y="164.6">18</text>
<text x="57" y="162.1">19</text>
<text x="27.4" y="168.4">NC</text>
<text x="52.6" y="168.4">NC</text>
<text x="32" y="184.3" transform="rotate(-90 32 184.3)">9</text>
<text x="33.1" y="182.4" transform="rotate(-90 33.1 182.4)">NC</text>
<text x="34.6" y="185.6" transform="rotate(-90 34.6 185.6)">10</text>
<text x="35.6" y="182.4" transform="rotate(-90 35.6 182.4)">VAG</text>
<text x="37.1" y="185.6" transform="rotate(-90 37.1 185.6)">11</text>
<text x="38.1" y="182.4" transform="rotate(-90 38.1 182.4)">LINE_OUT_R</text>
<text x="39.7" y="185.6" transform="rotate(-90 39.7 185.6)">12</text>
<text x="40.7" y="182.4" transform="rotate(-90 40.7 182.4)">LINE_OUT_L</text>
<text x="42.2" y="185.6" transform="rotate(-90 42.2 185.6)">13</text>
<text x="43.2" y="182.4" transform="rotate(-90 43.2 182.4)">LINEIN_R</text>
<text x="44.7" y="185.6" transform="rotate(-90 44.7 185.6)">14</text>
<text x="45.8" y="182.4" transform="rotate(-90 45.8 182.4)">LINEIN_L</text>
<text x="47.3" y="185.6" transform="rotate(-90 47.3 185.6)">15</text>
<text x="48.3" y="182.4" transform="rotate(-90 48.3 182.4)">MIC</text>
<text x="49.8" y="185.6" transform="rotate(-90 49.8 185.6)">16</text>
<text x="50.8" y="182.4" transform="rotate(-90 50.8 182.4)">MIC_BIAS</text>
</g>
</svg>
